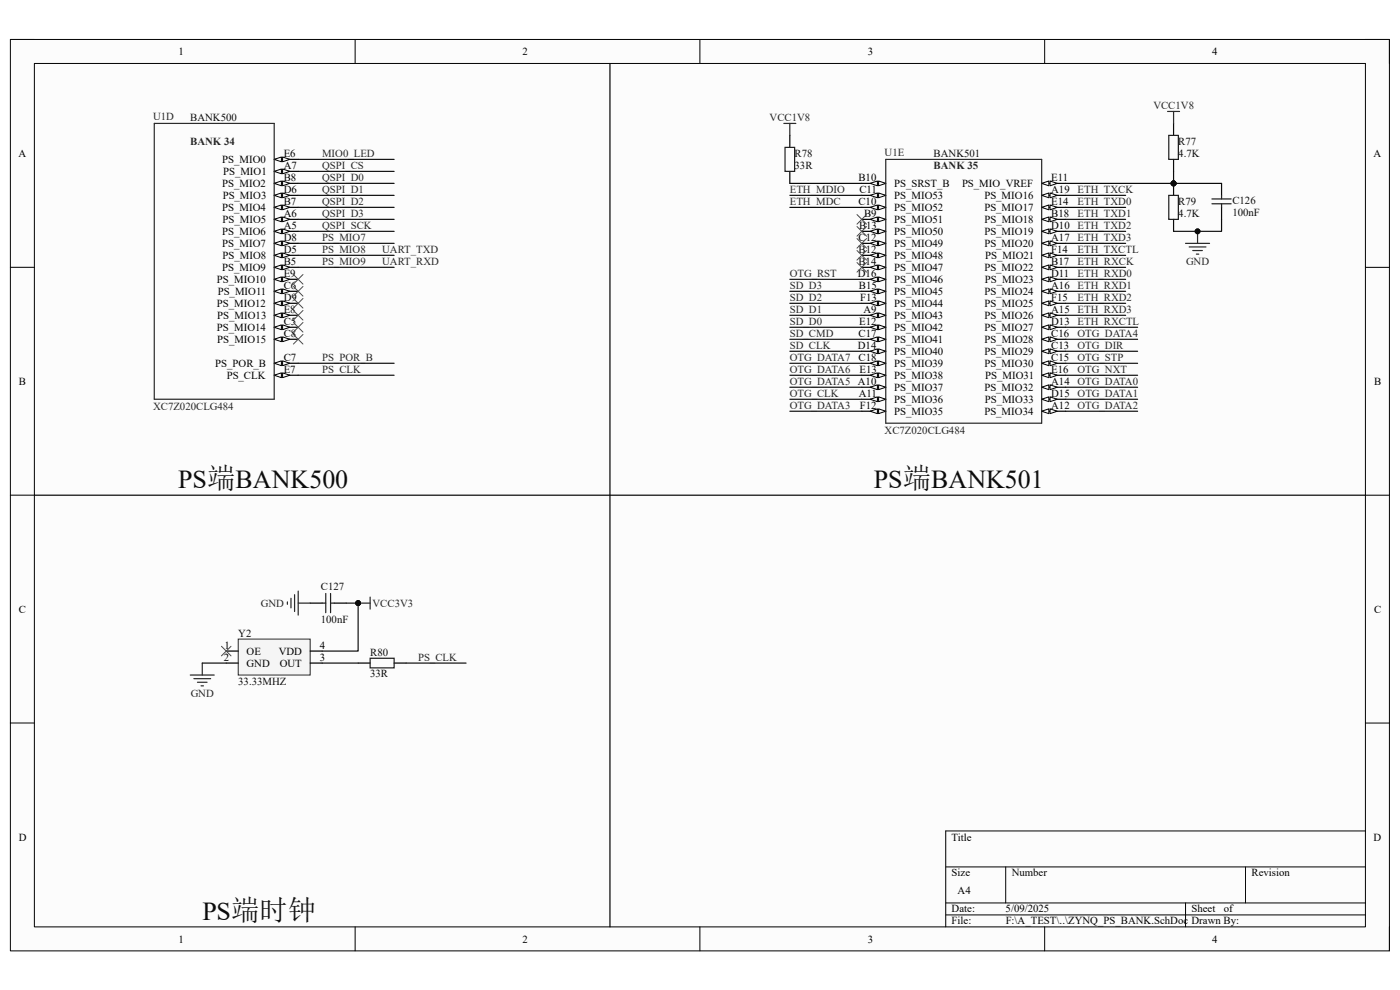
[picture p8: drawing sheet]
<svg xmlns="http://www.w3.org/2000/svg" width="297mm" height="210mm" viewBox="0 0 297 210" stroke-linecap="round" stroke-linejoin="round" font-family="sans-serif">
<path d="M2.2 8.4h292.6v193.3h-292.6z" fill-rule="evenodd" fill="#fcfcfc"/>
<path d="M2.2 8.4h292.6v193.3h-292.6z" fill="none" stroke="#000" stroke-width=".21"/>
<path d="M7.3 13.5h282.4v183.1h-282.4z" fill-rule="evenodd" fill="#fcfcfc"/>
<g fill="none" stroke="#000" stroke-width=".21">
<path d="M2.2 8.4h5.1M7.3 13.5h282.4v183.1h-282.4zM75.3 8.4v5.1M148.5 8.4v5.1M221.6 8.4v5.1M289.7 8.4h5.1v5.1M2.2 56.7h5.1M289.7 56.7h5.1M2.2 105h5.1M289.7 105.1h5.1M2.2 153.4h5.1M289.7 153.4h5.1"/>
<path d="M289.7 176.3h-89.1v20.3M75.3 196.6v5.1M148.5 196.6v5.1M200.6 183.9h89.1M200.6 191.5h89.1M200.6 194.1h89.1M213.4 183.9v7.6M221.6 196.6v5.1M251.5 191.5v5.1M264.2 183.9v7.6M294.8 196.6v5.1"/>
</g>
<path d="M221 38.9h5.1" fill="none" stroke="#000" stroke-width=".25"/>
<path d="M221 38.9l1.5-.5v1z" fill="#fbfbfb"/>
<path d="M221 38.9l1.5-.5v1z" fill="none" stroke="#000" stroke-width=".21"/>
<path d="M222.8 38.4l1.5 .5-1.5 .5z" fill="#fbfbfb"/>
<path d="M222.8 38.4l1.5 .5-1.5 .5z" fill="none" stroke="#000" stroke-width=".21"/>
<path d="M221 41.4h5.1" fill="none" stroke="#000" stroke-width=".25"/>
<path d="M221 41.4l1.5-.5v1.1z" fill="#fbfbfb"/>
<path d="M221 41.4l1.5-.5v1.1z" fill="none" stroke="#000" stroke-width=".21"/>
<path d="M222.8 40.9l1.5 .5-1.5 .6z" fill="#fbfbfb"/>
<path d="M222.8 40.9l1.5 .5-1.5 .6z" fill="none" stroke="#000" stroke-width=".21"/>
<path d="M182.8 87.2h5.1" fill="none" stroke="#000" stroke-width=".25"/>
<path d="M186.4 86.7l1.5 .5-1.5 .5z" fill="#fbfbfb"/>
<path d="M186.4 86.7l1.5 .5-1.5 .5z" fill="none" stroke="#000" stroke-width=".21"/>
<path d="M184.6 87.2l1.5-.5v1z" fill="#fbfbfb"/>
<path d="M184.6 87.2l1.5-.5v1z" fill="none" stroke="#000" stroke-width=".21"/>
<path d="M182.8 84.7h5.1" fill="none" stroke="#000" stroke-width=".25"/>
<path d="M186.4 84.2l1.5 .5-1.5 .5z" fill="#fbfbfb"/>
<path d="M186.4 84.2l1.5 .5-1.5 .5z" fill="none" stroke="#000" stroke-width=".21"/>
<path d="M184.6 84.7l1.5-.5v1z" fill="#fbfbfb"/>
<path d="M184.6 84.7l1.5-.5v1z" fill="none" stroke="#000" stroke-width=".21"/>
<path d="M182.8 82.1h5.1" fill="none" stroke="#000" stroke-width=".25"/>
<path d="M186.4 81.6l1.5 .5-1.5 .6z" fill="#fbfbfb"/>
<path d="M186.4 81.6l1.5 .5-1.5 .6z" fill="none" stroke="#000" stroke-width=".21"/>
<path d="M184.6 82.1l1.5-.5v1.1z" fill="#fbfbfb"/>
<path d="M184.6 82.1l1.5-.5v1.1z" fill="none" stroke="#000" stroke-width=".21"/>
<path d="M182.8 79.6h5.1" fill="none" stroke="#000" stroke-width=".25"/>
<path d="M186.4 79.1l1.5 .5-1.5 .5z" fill="#fbfbfb"/>
<path d="M186.4 79.1l1.5 .5-1.5 .5z" fill="none" stroke="#000" stroke-width=".21"/>
<path d="M184.6 79.6l1.5-.5v1z" fill="#fbfbfb"/>
<path d="M184.6 79.6l1.5-.5v1z" fill="none" stroke="#000" stroke-width=".21"/>
<path d="M182.8 77.1h5.1" fill="none" stroke="#000" stroke-width=".25"/>
<path d="M186.4 76.6l1.5 .5-1.5 .5z" fill="#fbfbfb"/>
<path d="M186.4 76.6l1.5 .5-1.5 .5z" fill="none" stroke="#000" stroke-width=".21"/>
<path d="M184.6 77.1l1.5-.5v1z" fill="#fbfbfb"/>
<path d="M184.6 77.1l1.5-.5v1z" fill="none" stroke="#000" stroke-width=".21"/>
<path d="M182.8 74.5h5.1" fill="none" stroke="#000" stroke-width=".25"/>
<path d="M186.4 74l1.5 .5-1.5 .5z" fill="#fbfbfb"/>
<path d="M186.4 74l1.5 .5-1.5 .5z" fill="none" stroke="#000" stroke-width=".21"/>
<path d="M184.6 74.5l1.5-.5v1z" fill="#fbfbfb"/>
<path d="M184.6 74.5l1.5-.5v1z" fill="none" stroke="#000" stroke-width=".21"/>
<path d="M182.8 72h5.1" fill="none" stroke="#000" stroke-width=".25"/>
<path d="M186.4 71.5l1.5 .5-1.5 .5z" fill="#fbfbfb"/>
<path d="M186.4 71.5l1.5 .5-1.5 .5z" fill="none" stroke="#000" stroke-width=".21"/>
<path d="M184.6 72l1.5-.5v1z" fill="#fbfbfb"/>
<path d="M184.6 72l1.5-.5v1z" fill="none" stroke="#000" stroke-width=".21"/>
<path d="M182.8 69.4h5.1" fill="none" stroke="#000" stroke-width=".25"/>
<path d="M186.4 68.9l1.5 .5-1.5 .5z" fill="#fbfbfb"/>
<path d="M186.4 68.9l1.5 .5-1.5 .5z" fill="none" stroke="#000" stroke-width=".21"/>
<path d="M184.6 69.4l1.5-.5v1z" fill="#fbfbfb"/>
<path d="M184.6 69.4l1.5-.5v1z" fill="none" stroke="#000" stroke-width=".21"/>
<path d="M182.8 66.9h5.1" fill="none" stroke="#000" stroke-width=".25"/>
<path d="M186.4 66.4l1.5 .5-1.5 .5z" fill="#fbfbfb"/>
<path d="M186.4 66.4l1.5 .5-1.5 .5z" fill="none" stroke="#000" stroke-width=".21"/>
<path d="M184.6 66.9l1.5-.5v1z" fill="#fbfbfb"/>
<path d="M184.6 66.9l1.5-.5v1z" fill="none" stroke="#000" stroke-width=".21"/>
<path d="M182.8 64.3h5.1" fill="none" stroke="#000" stroke-width=".25"/>
<path d="M186.4 63.8l1.5 .5-1.5 .6z" fill="#fbfbfb"/>
<path d="M186.4 63.8l1.5 .5-1.5 .6z" fill="none" stroke="#000" stroke-width=".21"/>
<path d="M184.6 64.3l1.5-.5v1.1z" fill="#fbfbfb"/>
<path d="M184.6 64.3l1.5-.5v1.1z" fill="none" stroke="#000" stroke-width=".21"/>
<path d="M182.8 61.8h5.1" fill="none" stroke="#000" stroke-width=".25"/>
<path d="M186.4 61.3l1.5 .5-1.5 .5z" fill="#fbfbfb"/>
<path d="M186.4 61.3l1.5 .5-1.5 .5z" fill="none" stroke="#000" stroke-width=".21"/>
<path d="M184.6 61.8l1.5-.5v1z" fill="#fbfbfb"/>
<path d="M184.6 61.8l1.5-.5v1z" fill="none" stroke="#000" stroke-width=".21"/>
<path d="M182.8 59.3h5.1" fill="none" stroke="#000" stroke-width=".25"/>
<path d="M186.4 58.7l1.5 .6-1.5 .5z" fill="#fbfbfb"/>
<path d="M186.4 58.7l1.5 .6-1.5 .5z" fill="none" stroke="#000" stroke-width=".21"/>
<path d="M184.6 59.3l1.5-.6v1.1z" fill="#fbfbfb"/>
<path d="M184.6 59.3l1.5-.6v1.1z" fill="none" stroke="#000" stroke-width=".21"/>
<path d="M182.8 56.7h5.1" fill="none" stroke="#000" stroke-width=".25"/>
<path d="M186.4 56.2l1.5 .5-1.5 .5z" fill="#fbfbfb"/>
<path d="M186.4 56.2l1.5 .5-1.5 .5z" fill="none" stroke="#000" stroke-width=".21"/>
<path d="M184.6 56.7l1.5-.5v1z" fill="#fbfbfb"/>
<path d="M184.6 56.7l1.5-.5v1z" fill="none" stroke="#000" stroke-width=".21"/>
<path d="M182.8 54.2h5.1" fill="none" stroke="#000" stroke-width=".25"/>
<path d="M186.4 53.7l1.5 .5-1.5 .5z" fill="#fbfbfb"/>
<path d="M186.4 53.7l1.5 .5-1.5 .5z" fill="none" stroke="#000" stroke-width=".21"/>
<path d="M184.6 54.2l1.5-.5v1z" fill="#fbfbfb"/>
<path d="M184.6 54.2l1.5-.5v1z" fill="none" stroke="#000" stroke-width=".21"/>
<path d="M182.8 51.6h5.1" fill="none" stroke="#000" stroke-width=".25"/>
<path d="M186.4 51.1l1.5 .5-1.5 .5z" fill="#fbfbfb"/>
<path d="M186.4 51.1l1.5 .5-1.5 .5z" fill="none" stroke="#000" stroke-width=".21"/>
<path d="M184.6 51.6l1.5-.5v1z" fill="#fbfbfb"/>
<path d="M184.6 51.6l1.5-.5v1z" fill="none" stroke="#000" stroke-width=".21"/>
<path d="M182.8 49.1h5.1" fill="none" stroke="#000" stroke-width=".25"/>
<path d="M186.4 48.6l1.5 .5-1.5 .5z" fill="#fbfbfb"/>
<path d="M186.4 48.6l1.5 .5-1.5 .5z" fill="none" stroke="#000" stroke-width=".21"/>
<path d="M184.6 49.1l1.5-.5v1z" fill="#fbfbfb"/>
<path d="M184.6 49.1l1.5-.5v1z" fill="none" stroke="#000" stroke-width=".21"/>
<path d="M182.8 46.5h5.1" fill="none" stroke="#000" stroke-width=".25"/>
<path d="M186.4 46l1.5 .5-1.5 .5z" fill="#fbfbfb"/>
<path d="M186.4 46l1.5 .5-1.5 .5z" fill="none" stroke="#000" stroke-width=".21"/>
<path d="M184.6 46.5l1.5-.5v1z" fill="#fbfbfb"/>
<path d="M184.6 46.5l1.5-.5v1z" fill="none" stroke="#000" stroke-width=".21"/>
<path d="M182.8 44h5.1" fill="none" stroke="#000" stroke-width=".25"/>
<path d="M186.4 43.5l1.5 .5-1.5 .5z" fill="#fbfbfb"/>
<path d="M186.4 43.5l1.5 .5-1.5 .5z" fill="none" stroke="#000" stroke-width=".21"/>
<path d="M184.6 44l1.5-.5v1z" fill="#fbfbfb"/>
<path d="M184.6 44l1.5-.5v1z" fill="none" stroke="#000" stroke-width=".21"/>
<path d="M182.8 41.4h5.1" fill="none" stroke="#000" stroke-width=".25"/>
<path d="M186.4 40.9l1.5 .5-1.5 .6z" fill="#fbfbfb"/>
<path d="M186.4 40.9l1.5 .5-1.5 .6z" fill="none" stroke="#000" stroke-width=".21"/>
<path d="M184.6 41.4l1.5-.5v1.1z" fill="#fbfbfb"/>
<path d="M184.6 41.4l1.5-.5v1.1z" fill="none" stroke="#000" stroke-width=".21"/>
<path d="M182.8 38.9h5.1" fill="none" stroke="#000" stroke-width=".25"/>
<path d="M186.4 38.4l1.5 .5-1.5 .5z" fill="#fbfbfb"/>
<path d="M186.4 38.4l1.5 .5-1.5 .5z" fill="none" stroke="#000" stroke-width=".21"/>
<path d="M184.6 38.9l1.5-.5v1z" fill="#fbfbfb"/>
<path d="M184.6 38.9l1.5-.5v1z" fill="none" stroke="#000" stroke-width=".21"/>
<path d="M221 44h5.1" fill="none" stroke="#000" stroke-width=".25"/>
<path d="M221 44l1.5-.5v1z" fill="#fbfbfb"/>
<path d="M221 44l1.5-.5v1z" fill="none" stroke="#000" stroke-width=".21"/>
<path d="M222.8 43.5l1.5 .5-1.5 .5z" fill="#fbfbfb"/>
<path d="M222.8 43.5l1.5 .5-1.5 .5z" fill="none" stroke="#000" stroke-width=".21"/>
<path d="M221 46.5h5.1" fill="none" stroke="#000" stroke-width=".25"/>
<path d="M221 46.5l1.5-.5v1z" fill="#fbfbfb"/>
<path d="M221 46.5l1.5-.5v1z" fill="none" stroke="#000" stroke-width=".21"/>
<path d="M222.8 46l1.5 .5-1.5 .5z" fill="#fbfbfb"/>
<path d="M222.8 46l1.5 .5-1.5 .5z" fill="none" stroke="#000" stroke-width=".21"/>
<path d="M221 49.1h5.1" fill="none" stroke="#000" stroke-width=".25"/>
<path d="M221 49.1l1.5-.5v1z" fill="#fbfbfb"/>
<path d="M221 49.1l1.5-.5v1z" fill="none" stroke="#000" stroke-width=".21"/>
<path d="M222.8 48.6l1.5 .5-1.5 .5z" fill="#fbfbfb"/>
<path d="M222.8 48.6l1.5 .5-1.5 .5z" fill="none" stroke="#000" stroke-width=".21"/>
<path d="M221 51.6h5.1" fill="none" stroke="#000" stroke-width=".25"/>
<path d="M221 51.6l1.5-.5v1z" fill="#fbfbfb"/>
<path d="M221 51.6l1.5-.5v1z" fill="none" stroke="#000" stroke-width=".21"/>
<path d="M222.8 51.1l1.5 .5-1.5 .5z" fill="#fbfbfb"/>
<path d="M222.8 51.1l1.5 .5-1.5 .5z" fill="none" stroke="#000" stroke-width=".21"/>
<path d="M221 54.2h5.1" fill="none" stroke="#000" stroke-width=".25"/>
<path d="M221 54.2l1.5-.5v1z" fill="#fbfbfb"/>
<path d="M221 54.2l1.5-.5v1z" fill="none" stroke="#000" stroke-width=".21"/>
<path d="M222.8 53.7l1.5 .5-1.5 .5z" fill="#fbfbfb"/>
<path d="M222.8 53.7l1.5 .5-1.5 .5z" fill="none" stroke="#000" stroke-width=".21"/>
<path d="M221 56.7h5.1" fill="none" stroke="#000" stroke-width=".25"/>
<path d="M221 56.7l1.5-.5v1z" fill="#fbfbfb"/>
<path d="M221 56.7l1.5-.5v1z" fill="none" stroke="#000" stroke-width=".21"/>
<path d="M222.8 56.2l1.5 .5-1.5 .5z" fill="#fbfbfb"/>
<path d="M222.8 56.2l1.5 .5-1.5 .5z" fill="none" stroke="#000" stroke-width=".21"/>
<path d="M221 59.3h5.1" fill="none" stroke="#000" stroke-width=".25"/>
<path d="M221 59.3l1.5-.6v1.1z" fill="#fbfbfb"/>
<path d="M221 59.3l1.5-.6v1.1z" fill="none" stroke="#000" stroke-width=".21"/>
<path d="M222.8 58.7l1.5 .6-1.5 .5z" fill="#fbfbfb"/>
<path d="M222.8 58.7l1.5 .6-1.5 .5z" fill="none" stroke="#000" stroke-width=".21"/>
<path d="M221 61.8h5.1" fill="none" stroke="#000" stroke-width=".25"/>
<path d="M221 61.8l1.5-.5v1z" fill="#fbfbfb"/>
<path d="M221 61.8l1.5-.5v1z" fill="none" stroke="#000" stroke-width=".21"/>
<path d="M222.8 61.3l1.5 .5-1.5 .5z" fill="#fbfbfb"/>
<path d="M222.8 61.3l1.5 .5-1.5 .5z" fill="none" stroke="#000" stroke-width=".21"/>
<path d="M221 64.3h5.1" fill="none" stroke="#000" stroke-width=".25"/>
<path d="M221 64.3l1.5-.5v1.1z" fill="#fbfbfb"/>
<path d="M221 64.3l1.5-.5v1.1z" fill="none" stroke="#000" stroke-width=".21"/>
<path d="M222.8 63.8l1.5 .5-1.5 .6z" fill="#fbfbfb"/>
<path d="M222.8 63.8l1.5 .5-1.5 .6z" fill="none" stroke="#000" stroke-width=".21"/>
<path d="M221 66.9h5.1" fill="none" stroke="#000" stroke-width=".25"/>
<path d="M221 66.9l1.5-.5v1z" fill="#fbfbfb"/>
<path d="M221 66.9l1.5-.5v1z" fill="none" stroke="#000" stroke-width=".21"/>
<path d="M222.8 66.4l1.5 .5-1.5 .5z" fill="#fbfbfb"/>
<path d="M222.8 66.4l1.5 .5-1.5 .5z" fill="none" stroke="#000" stroke-width=".21"/>
<path d="M221 69.4h5.1" fill="none" stroke="#000" stroke-width=".25"/>
<path d="M221 69.4l1.5-.5v1z" fill="#fbfbfb"/>
<path d="M221 69.4l1.5-.5v1z" fill="none" stroke="#000" stroke-width=".21"/>
<path d="M222.8 68.9l1.5 .5-1.5 .5z" fill="#fbfbfb"/>
<path d="M222.8 68.9l1.5 .5-1.5 .5z" fill="none" stroke="#000" stroke-width=".21"/>
<path d="M221 72h5.1" fill="none" stroke="#000" stroke-width=".25"/>
<path d="M221 72l1.5-.5v1z" fill="#fbfbfb"/>
<path d="M221 72l1.5-.5v1z" fill="none" stroke="#000" stroke-width=".21"/>
<path d="M222.8 71.5l1.5 .5-1.5 .5z" fill="#fbfbfb"/>
<path d="M222.8 71.5l1.5 .5-1.5 .5z" fill="none" stroke="#000" stroke-width=".21"/>
<path d="M221 74.5h5.1" fill="none" stroke="#000" stroke-width=".25"/>
<path d="M221 74.5l1.5-.5v1z" fill="#fbfbfb"/>
<path d="M221 74.5l1.5-.5v1z" fill="none" stroke="#000" stroke-width=".21"/>
<path d="M222.8 74l1.5 .5-1.5 .5z" fill="#fbfbfb"/>
<path d="M222.8 74l1.5 .5-1.5 .5z" fill="none" stroke="#000" stroke-width=".21"/>
<path d="M221 77.1h5.1" fill="none" stroke="#000" stroke-width=".25"/>
<path d="M221 77.1l1.5-.5v1z" fill="#fbfbfb"/>
<path d="M221 77.1l1.5-.5v1z" fill="none" stroke="#000" stroke-width=".21"/>
<path d="M222.8 76.6l1.5 .5-1.5 .5z" fill="#fbfbfb"/>
<path d="M222.8 76.6l1.5 .5-1.5 .5z" fill="none" stroke="#000" stroke-width=".21"/>
<path d="M221 79.6h5.1" fill="none" stroke="#000" stroke-width=".25"/>
<path d="M221 79.6l1.5-.5v1z" fill="#fbfbfb"/>
<path d="M221 79.6l1.5-.5v1z" fill="none" stroke="#000" stroke-width=".21"/>
<path d="M222.8 79.1l1.5 .5-1.5 .5z" fill="#fbfbfb"/>
<path d="M222.8 79.1l1.5 .5-1.5 .5z" fill="none" stroke="#000" stroke-width=".21"/>
<path d="M221 82.1h5.1" fill="none" stroke="#000" stroke-width=".25"/>
<path d="M221 82.1l1.5-.5v1.1z" fill="#fbfbfb"/>
<path d="M221 82.1l1.5-.5v1.1z" fill="none" stroke="#000" stroke-width=".21"/>
<path d="M222.8 81.6l1.5 .5-1.5 .6z" fill="#fbfbfb"/>
<path d="M222.8 81.6l1.5 .5-1.5 .6z" fill="none" stroke="#000" stroke-width=".21"/>
<path d="M221 84.7h5.1" fill="none" stroke="#000" stroke-width=".25"/>
<path d="M221 84.7l1.5-.5v1z" fill="#fbfbfb"/>
<path d="M221 84.7l1.5-.5v1z" fill="none" stroke="#000" stroke-width=".21"/>
<path d="M222.8 84.2l1.5 .5-1.5 .5z" fill="#fbfbfb"/>
<path d="M222.8 84.2l1.5 .5-1.5 .5z" fill="none" stroke="#000" stroke-width=".21"/>
<path d="M221 87.2h5.1" fill="none" stroke="#000" stroke-width=".25"/>
<path d="M221 87.2l1.5-.5v1z" fill="#fbfbfb"/>
<path d="M221 87.2l1.5-.5v1z" fill="none" stroke="#000" stroke-width=".21"/>
<path d="M222.8 86.7l1.5 .5-1.5 .5z" fill="#fbfbfb"/>
<path d="M222.8 86.7l1.5 .5-1.5 .5z" fill="none" stroke="#000" stroke-width=".21"/>
<path d="M187.9 33.8h33.1v56h-33.1z" fill="none" stroke="#262626" stroke-width=".25"/>
<path d="M58.2 33.8h5.1" fill="none" stroke="#000" stroke-width=".25"/>
<path d="M58.2 33.8l1.5-.5v1z" fill="#fbfbfb"/>
<path d="M58.2 33.8l1.5-.5v1z" fill="none" stroke="#000" stroke-width=".21"/>
<path d="M60 33.3l1.5 .5-1.5 .5z" fill="#fbfbfb"/>
<path d="M60 33.3l1.5 .5-1.5 .5z" fill="none" stroke="#000" stroke-width=".21"/>
<path d="M58.2 36.4h5.1" fill="none" stroke="#000" stroke-width=".25"/>
<path d="M58.2 36.4l1.5-.6v1.1z" fill="#fbfbfb"/>
<path d="M58.2 36.4l1.5-.6v1.1z" fill="none" stroke="#000" stroke-width=".21"/>
<path d="M60 35.8l1.5 .6-1.5 .5z" fill="#fbfbfb"/>
<path d="M60 35.8l1.5 .6-1.5 .5z" fill="none" stroke="#000" stroke-width=".21"/>
<path d="M58.2 38.9h5.1" fill="none" stroke="#000" stroke-width=".25"/>
<path d="M58.2 38.9l1.5-.5v1z" fill="#fbfbfb"/>
<path d="M58.2 38.9l1.5-.5v1z" fill="none" stroke="#000" stroke-width=".21"/>
<path d="M60 38.4l1.5 .5-1.5 .5z" fill="#fbfbfb"/>
<path d="M60 38.4l1.5 .5-1.5 .5z" fill="none" stroke="#000" stroke-width=".21"/>
<path d="M58.2 41.4h5.1" fill="none" stroke="#000" stroke-width=".25"/>
<path d="M58.2 41.4l1.5-.5v1.1z" fill="#fbfbfb"/>
<path d="M58.2 41.4l1.5-.5v1.1z" fill="none" stroke="#000" stroke-width=".21"/>
<path d="M60 40.9l1.5 .5-1.5 .6z" fill="#fbfbfb"/>
<path d="M60 40.9l1.5 .5-1.5 .6z" fill="none" stroke="#000" stroke-width=".21"/>
<path d="M58.2 44h5.1" fill="none" stroke="#000" stroke-width=".25"/>
<path d="M58.2 44l1.5-.5v1z" fill="#fbfbfb"/>
<path d="M58.2 44l1.5-.5v1z" fill="none" stroke="#000" stroke-width=".21"/>
<path d="M60 43.5l1.5 .5-1.5 .5z" fill="#fbfbfb"/>
<path d="M60 43.5l1.5 .5-1.5 .5z" fill="none" stroke="#000" stroke-width=".21"/>
<path d="M58.2 46.5h5.1" fill="none" stroke="#000" stroke-width=".25"/>
<path d="M58.2 46.5l1.5-.5v1z" fill="#fbfbfb"/>
<path d="M58.2 46.5l1.5-.5v1z" fill="none" stroke="#000" stroke-width=".21"/>
<path d="M60 46l1.5 .5-1.5 .5z" fill="#fbfbfb"/>
<path d="M60 46l1.5 .5-1.5 .5z" fill="none" stroke="#000" stroke-width=".21"/>
<path d="M58.2 49.1h5.1" fill="none" stroke="#000" stroke-width=".25"/>
<path d="M58.2 49.1l1.5-.5v1z" fill="#fbfbfb"/>
<path d="M58.2 49.1l1.5-.5v1z" fill="none" stroke="#000" stroke-width=".21"/>
<path d="M60 48.6l1.5 .5-1.5 .5z" fill="#fbfbfb"/>
<path d="M60 48.6l1.5 .5-1.5 .5z" fill="none" stroke="#000" stroke-width=".21"/>
<path d="M58.2 51.6h5.1" fill="none" stroke="#000" stroke-width=".25"/>
<path d="M58.2 51.6l1.5-.5v1z" fill="#fbfbfb"/>
<path d="M58.2 51.6l1.5-.5v1z" fill="none" stroke="#000" stroke-width=".21"/>
<path d="M60 51.1l1.5 .5-1.5 .5z" fill="#fbfbfb"/>
<path d="M60 51.1l1.5 .5-1.5 .5z" fill="none" stroke="#000" stroke-width=".21"/>
<path d="M58.2 54.2h5.1" fill="none" stroke="#000" stroke-width=".25"/>
<path d="M58.2 54.2l1.5-.5v1z" fill="#fbfbfb"/>
<path d="M58.2 54.2l1.5-.5v1z" fill="none" stroke="#000" stroke-width=".21"/>
<path d="M60 53.7l1.5 .5-1.5 .5z" fill="#fbfbfb"/>
<path d="M60 53.7l1.5 .5-1.5 .5z" fill="none" stroke="#000" stroke-width=".21"/>
<path d="M58.2 56.7h5.1" fill="none" stroke="#000" stroke-width=".25"/>
<path d="M58.2 56.7l1.5-.5v1z" fill="#fbfbfb"/>
<path d="M58.2 56.7l1.5-.5v1z" fill="none" stroke="#000" stroke-width=".21"/>
<path d="M60 56.2l1.5 .5-1.5 .5z" fill="#fbfbfb"/>
<path d="M60 56.2l1.5 .5-1.5 .5z" fill="none" stroke="#000" stroke-width=".21"/>
<path d="M58.2 59.3h5.1" fill="none" stroke="#000" stroke-width=".25"/>
<path d="M58.2 59.3l1.5-.6v1.1z" fill="#fbfbfb"/>
<path d="M58.2 59.3l1.5-.6v1.1z" fill="none" stroke="#000" stroke-width=".21"/>
<path d="M60 58.7l1.5 .6-1.5 .5z" fill="#fbfbfb"/>
<path d="M60 58.7l1.5 .6-1.5 .5z" fill="none" stroke="#000" stroke-width=".21"/>
<path d="M58.2 61.8h5.1" fill="none" stroke="#000" stroke-width=".25"/>
<path d="M58.2 61.8l1.5-.5v1z" fill="#fbfbfb"/>
<path d="M58.2 61.8l1.5-.5v1z" fill="none" stroke="#000" stroke-width=".21"/>
<path d="M60 61.3l1.5 .5-1.5 .5z" fill="#fbfbfb"/>
<path d="M60 61.3l1.5 .5-1.5 .5z" fill="none" stroke="#000" stroke-width=".21"/>
<path d="M58.2 64.3h5.1" fill="none" stroke="#000" stroke-width=".25"/>
<path d="M58.2 64.3l1.5-.5v1z" fill="#fbfbfb"/>
<path d="M58.2 64.3l1.5-.5v1z" fill="none" stroke="#000" stroke-width=".21"/>
<path d="M60 63.8l1.5 .5-1.5 .5z" fill="#fbfbfb"/>
<path d="M60 63.8l1.5 .5-1.5 .5z" fill="none" stroke="#000" stroke-width=".21"/>
<path d="M58.2 66.9h5.1" fill="none" stroke="#000" stroke-width=".25"/>
<path d="M58.2 66.9l1.5-.5v1z" fill="#fbfbfb"/>
<path d="M58.2 66.9l1.5-.5v1z" fill="none" stroke="#000" stroke-width=".21"/>
<path d="M60 66.4l1.5 .5-1.5 .5z" fill="#fbfbfb"/>
<path d="M60 66.4l1.5 .5-1.5 .5z" fill="none" stroke="#000" stroke-width=".21"/>
<path d="M58.2 69.4h5.1" fill="none" stroke="#000" stroke-width=".25"/>
<path d="M58.2 69.4l1.5-.5v1z" fill="#fbfbfb"/>
<path d="M58.2 69.4l1.5-.5v1z" fill="none" stroke="#000" stroke-width=".21"/>
<path d="M60 68.9l1.5 .5-1.5 .5z" fill="#fbfbfb"/>
<path d="M60 68.9l1.5 .5-1.5 .5z" fill="none" stroke="#000" stroke-width=".21"/>
<path d="M58.2 72h5.1" fill="none" stroke="#000" stroke-width=".25"/>
<path d="M58.2 72l1.5-.5v1z" fill="#fbfbfb"/>
<path d="M58.2 72l1.5-.5v1z" fill="none" stroke="#000" stroke-width=".21"/>
<path d="M60 71.5l1.5 .5-1.5 .5z" fill="#fbfbfb"/>
<path d="M60 71.5l1.5 .5-1.5 .5z" fill="none" stroke="#000" stroke-width=".21"/>
<path d="M58.2 77.1h5.1" fill="none" stroke="#000" stroke-width=".25"/>
<path d="M58.2 77.1l1.5-.5v1z" fill="#fbfbfb"/>
<path d="M58.2 77.1l1.5-.5v1z" fill="none" stroke="#000" stroke-width=".21"/>
<path d="M60 76.6l1.5 .5-1.5 .5z" fill="#fbfbfb"/>
<path d="M60 76.6l1.5 .5-1.5 .5z" fill="none" stroke="#000" stroke-width=".21"/>
<path d="M58.2 79.6h5.1" fill="none" stroke="#000" stroke-width=".25"/>
<path d="M58.2 79.6l1.5-.5v1z" fill="#fbfbfb"/>
<path d="M58.2 79.6l1.5-.5v1z" fill="none" stroke="#000" stroke-width=".21"/>
<path d="M60 79.1l1.5 .5-1.5 .5z" fill="#fbfbfb"/>
<path d="M60 79.1l1.5 .5-1.5 .5z" fill="none" stroke="#000" stroke-width=".21"/>
<path d="M32.7 26.2h25.5v58.5h-25.5z" fill="none" stroke="#262626" stroke-width=".25"/>
<path d="M50.5 135.6h15.3v7.6h-15.3z" fill-rule="evenodd" fill="#f5f5f5"/>
<path d="M50.5 135.6h15.3v7.6h-15.3z" fill="none" stroke="#262626" stroke-width=".21"/>
<path d="M48 138.1h2.5M65.8 138.1h2.5M48 140.7h2.5M65.8 140.7h2.5" fill="none" stroke="#000" stroke-width=".25"/>
<path d="M76 127.9h2.5M78.5 126.7v2.5" fill="none" stroke="#262626" stroke-width=".25"/>
<circle cx="76" cy="127.9" r=".51" fill="#0e0e0e"/>
<circle cx="76" cy="127.9" r=".51" fill="none" stroke="#0e0e0e" stroke-width=".21"/>
<path d="M167.6 28.7v2.6M167.6 36.4v2.5M249 26.2v2.5M249 33.8v2.6M65.8 127.9h2.5M70.9 127.9h2.5M76 140.7h2.5M83.6 140.7h2.6" fill="none" stroke="#000" stroke-width=".25"/>
<path d="M166.5 31.3h2.1v5.1h-2.1zM248 28.7h2v5.1h-2zM68.3 127.9h.8M69.1 125.9v4.1M70.1 125.9v4.1M70.1 127.9h.8M78.5 139.6h5.1v2.1h-5.1z" fill="none" stroke="#1c1c1c" stroke-width=".25"/>
<path d="M166.3 26.2h2.5M167.6 26.2v2.5M61 127.7v.5M61.7 126.9v2.1M62.5 126.2v3.5M63.3 125.4v5.1M63.3 127.9h2.5M40.4 143.2h5.1M41.1 144h3.6M41.9 144.7h2M42.7 145.5h.5M42.9 140.7v2.5" fill="none" stroke="#262626" stroke-width=".25"/>
<circle cx="249" cy="38.9" r=".51" fill="#0e0e0e"/>
<circle cx="249" cy="38.9" r=".51" fill="none" stroke="#0e0e0e" stroke-width=".21"/>
<path d="M249 38.9v2.5" fill="none" stroke="#000" stroke-width=".25"/>
<circle cx="249" cy="38.9" r=".51" fill="#0e0e0e"/>
<circle cx="249" cy="38.9" r=".51" fill="none" stroke="#0e0e0e" stroke-width=".21"/>
<path d="M259.2 38.9v2.5M249 46.5v2.6M259.2 44v2.5" fill="none" stroke="#000" stroke-width=".25"/>
<path d="M248 41.4h2v5.1h-2zM257.1 42.2h4.1M257.1 43.2h4.1M259.2 41.4v.8M259.2 43.2v.8" fill="none" stroke="#1c1c1c" stroke-width=".25"/>
<path d="M247.7 23.6h2.5M249 23.6v2.6M251.5 51.6h5.1M252.3 52.4h3.5M253 53.1h2.1M253.8 53.9h.5M254.1 49.1v2.5" fill="none" stroke="#262626" stroke-width=".25"/>
<circle cx="254.1" cy="49.1" r=".51" fill="#0e0e0e"/>
<circle cx="254.1" cy="49.1" r=".51" fill="none" stroke="#0e0e0e" stroke-width=".21"/>
<path d="M129.4 13.5v183.1M7.3 105.1h282.4" fill="none" stroke="#000" stroke-width=".25"/>
<g fill="none" stroke="#0e0e0e" stroke-width=".25">
<path d="M63.3 33.8h20.3M63.3 36.4h20.3M63.3 38.9h20.3M167.6 38.9h15.2M226.1 38.9h22.9M63.3 41.4h20.3M63.3 46.5h20.3M63.3 49.1h20.3M63.3 51.6h20.3M63.3 44h20.3M63.3 54.2h20.3M63.3 56.7h20.3"/>
<path d="M167.6 41.4h15.2M167.6 44h15.2M226.1 41.4h12.7M226.1 44h12.7M226.1 46.5h12.7M226.1 49.1h12.7M226.1 51.6h12.7M226.1 54.2h12.7M226.1 56.7h12.7M226.1 59.3h12.7M63.3 77.1h20.3M63.3 79.6h20.3"/>
<path d="M167.6 77.1h15.2M167.6 79.6h15.2M226.1 61.8h12.7M226.1 64.3h12.7M226.1 66.9h12.7M226.1 69.4h15.2M226.1 72h15.2M226.1 74.5h15.2M226.1 77.1h15.2M226.1 79.6h15.2M167.6 82.1h15.2M167.6 84.7h15.2"/>
<path d="M167.6 87.2h15.2M226.1 82.1h15.2M226.1 84.7h15.2M226.1 87.2h15.2M42.9 140.7h5.1"/>
</g>
<circle cx="249" cy="38.9" r=".51" fill="#0e0e0e"/>
<circle cx="249" cy="38.9" r=".51" fill="none" stroke="#0e0e0e" stroke-width=".21"/>
<path d="M249 36.4v2.5" fill="none" stroke="#0e0e0e" stroke-width=".25"/>
<circle cx="249" cy="38.9" r=".51" fill="#0e0e0e"/>
<circle cx="249" cy="38.9" r=".51" fill="none" stroke="#0e0e0e" stroke-width=".21"/>
<path d="M249 38.9h10.2" fill="none" stroke="#0e0e0e" stroke-width=".25"/>
<circle cx="249" cy="38.9" r=".51" fill="#0e0e0e"/>
<circle cx="249" cy="38.9" r=".51" fill="none" stroke="#0e0e0e" stroke-width=".21"/>
<path d="M259.2 46.5v2.6h-10.2" fill="none" stroke="#0e0e0e" stroke-width=".25"/>
<circle cx="254.1" cy="49.1" r=".51" fill="#0e0e0e"/>
<circle cx="254.1" cy="49.1" r=".51" fill="none" stroke="#0e0e0e" stroke-width=".21"/>
<path d="M73.4 127.9h2.6M68.3 140.7h7.7M86.2 140.7h12.7" fill="none" stroke="#0e0e0e" stroke-width=".25"/>
<path d="M47 137.1l2 2M49 137.1l-2 2" fill="none" stroke="#4c4c4c" stroke-width=".21"/>
<circle cx="76" cy="127.9" r=".51" fill="#0e0e0e"/>
<circle cx="76" cy="127.9" r=".51" fill="none" stroke="#0e0e0e" stroke-width=".21"/>
<path d="M76 127.9v10.2h-7.7" fill="none" stroke="#0e0e0e" stroke-width=".25"/>
<circle cx="76" cy="127.9" r=".51" fill="#0e0e0e"/>
<circle cx="76" cy="127.9" r=".51" fill="none" stroke="#0e0e0e" stroke-width=".21"/>
<g fill="none" stroke="#4c4c4c" stroke-width=".21">
<path d="M62.2 58.2l2.1 2.1M64.3 58.2l-2.1 2.1M181.8 45.5l2 2.1M181.8 48.1l2 2M181.8 50.6l2 2M181.8 53.1l2 2.1M181.8 55.7l2 2M183.8 45.5l-2 2.1M183.8 48.1l-2 2M183.8 50.6l-2 2M183.8 53.1l-2 2.1M183.8 55.7l-2 2"/>
<path d="M62.2 60.8l2.1 2M62.2 63.3l2.1 2.1M62.2 65.9l2.1 2M62.2 68.4l2.1 2M62.2 71l2.1 2M64.3 60.8l-2.1 2M64.3 63.3l-2.1 2.1M64.3 65.9l-2.1 2M64.3 68.4l-2.1 2M64.3 71l-2.1 2"/>
</g>
<path d="M167.6 59.3h15.2M167.6 74.5h15.2M167.6 61.8h15.2M167.6 64.3h15.2M167.6 66.9h15.2M167.6 69.4h15.2M167.6 72h15.2" fill="none" stroke="#0e0e0e" stroke-width=".25"/>
<g font-size="5.5" fill="#0e0e0e">
<text x="37.8" y="103.6">PS端BANK500</text>
<text x="185.4" y="103.6">PS端BANK501</text>
<text x="42.9" y="195.2">PS端时钟</text>
</g>
<g font-size="2.3">
<text x="37.9" y="11.7">1</text>
<text x="110.9" y="11.7">2</text>
<text x="184.1" y="11.7">3</text>
<text x="257.1" y="11.7">4</text>
<text x="3.9" y="33.3">A</text>
<text x="47.2" y="34.6">PS_MIO0</text>
<text x="60.2" y="33.3">E6</text>
<text x="60.2" y="35.9">A7</text>
<text x="291.4" y="33.3">A</text>
<text x="47.2" y="39.7">PS_MIO2</text>
<text x="47.3" y="37.1">PS_MIO1</text>
<text x="60.2" y="38.4">B8</text>
<text x="60.2" y="40.9">D6</text>
<text x="182.1" y="38.4">B10</text>
<text x="182.3" y="40.9">C11</text>
<text x="189.7" y="39.7">PS_SRST_B</text>
<text x="204.1" y="39.7">PS_MIO_VREF</text>
<text x="223" y="38.4">E11</text>
<text x="223" y="40.9">A19</text>
<text x="47.2" y="44.7">PS_MIO4</text>
<text x="47.2" y="47.3">PS_MIO5</text>
<text x="47.2" y="42.2">PS_MIO3</text>
<text x="60.2" y="43.5">B7</text>
<text x="60.2" y="46">A6</text>
<text x="182.1" y="43.5">C10</text>
<text x="183.3" y="46">B9</text>
<text x="189.7" y="47.3">PS_MIO51</text>
<text x="189.7" y="44.7">PS_MIO52</text>
<text x="189.7" y="42.2">PS_MIO53</text>
<text x="208.8" y="42.2">PS_MIO16</text>
<text x="208.8" y="44.7">PS_MIO17</text>
<text x="208.9" y="47.3">PS_MIO18</text>
<text x="223" y="43.5">E14</text>
<text x="223" y="46">B18</text>
<text x="47.2" y="49.8">PS_MIO6</text>
<text x="47.2" y="52.4">PS_MIO7</text>
<text x="60.2" y="48.6">A5</text>
<text x="60.2" y="51.1">D8</text>
<text x="60.2" y="53.6">D5</text>
<text x="182.2" y="53.6">B12</text>
<text x="182.2" y="51.1">C12</text>
<text x="182.2" y="48.6">B13</text>
<text x="189.7" y="52.4">PS_MIO49</text>
<text x="189.7" y="49.8">PS_MIO50</text>
<text x="208.8" y="49.8">PS_MIO19</text>
<text x="208.8" y="52.4">PS_MIO20</text>
<text x="223" y="48.6">D10</text>
<text x="223" y="51.1">A17</text>
<text x="223" y="53.6">F14</text>
<text x="46" y="60">PS_MIO10</text>
<text x="47.2" y="57.4">PS_MIO9</text>
<text x="47.2" y="54.9">PS_MIO8</text>
<text x="60.2" y="56.2">B5</text>
<text x="60.2" y="58.7">E9</text>
<text x="182" y="58.7">D16</text>
<text x="182.1" y="56.2">B14</text>
<text x="189.7" y="60">PS_MIO46</text>
<text x="189.7" y="57.4">PS_MIO47</text>
<text x="189.7" y="54.9">PS_MIO48</text>
<text x="208.8" y="57.4">PS_MIO22</text>
<text x="208.9" y="60">PS_MIO23</text>
<text x="209" y="54.9">PS_MIO21</text>
<text x="223" y="56.2">B17</text>
<text x="223" y="58.7">D11</text>
<text x="46" y="65.1">PS_MIO12</text>
<text x="46.2" y="62.6">PS_MIO11</text>
<text x="60.2" y="61.3">C6</text>
<text x="60.2" y="63.8">D9</text>
<text x="182.2" y="61.3">B15</text>
<text x="182.5" y="63.8">F13</text>
<text x="189.7" y="65.1">PS_MIO44</text>
<text x="189.7" y="62.6">PS_MIO45</text>
<text x="208.8" y="62.6">PS_MIO24</text>
<text x="208.9" y="65.1">PS_MIO25</text>
<text x="223" y="61.3">A16</text>
<text x="223" y="63.8">F15</text>
<text x="46" y="70.2">PS_MIO14</text>
<text x="46.1" y="67.6">PS_MIO13</text>
<text x="60.2" y="66.4">E8</text>
<text x="60.2" y="68.9">C5</text>
<text x="60.2" y="71.5">C8</text>
<text x="182.2" y="71.5">C17</text>
<text x="182.3" y="68.9">E12</text>
<text x="183.2" y="66.4">A9</text>
<text x="189.7" y="70.2">PS_MIO42</text>
<text x="189.7" y="67.6">PS_MIO43</text>
<text x="208.8" y="67.6">PS_MIO26</text>
<text x="208.8" y="70.2">PS_MIO27</text>
<text x="223" y="66.4">A15</text>
<text x="223" y="68.9">D13</text>
<text x="223" y="71.5">C16</text>
<text x="45.7" y="77.8">PS_POR_B</text>
<text x="46.1" y="72.7">PS_MIO15</text>
<text x="60.2" y="76.5">C7</text>
<text x="182" y="74">D14</text>
<text x="182.2" y="76.5">C18</text>
<text x="189.7" y="77.8">PS_MIO39</text>
<text x="189.7" y="75.3">PS_MIO40</text>
<text x="189.7" y="72.7">PS_MIO41</text>
<text x="208.8" y="75.3">PS_MIO29</text>
<text x="208.8" y="77.8">PS_MIO30</text>
<text x="208.9" y="72.7">PS_MIO28</text>
<text x="223" y="74">C13</text>
<text x="223" y="76.5">C15</text>
<text x="4" y="81.6">B</text>
<text x="48.1" y="80.3">PS_CLK</text>
<text x="60.2" y="79.1">E7</text>
<text x="182.4" y="79.1">E13</text>
<text x="189.7" y="82.9">PS_MIO37</text>
<text x="189.7" y="80.3">PS_MIO38</text>
<text x="208.8" y="82.9">PS_MIO32</text>
<text x="209" y="80.3">PS_MIO31</text>
<text x="223" y="79.1">E16</text>
<text x="223" y="81.6">A14</text>
<text x="291.5" y="81.6">B</text>
<text x="182.2" y="84.2">A11</text>
<text x="182.4" y="86.7">F12</text>
<text x="189.7" y="88">PS_MIO35</text>
<text x="189.7" y="85.4">PS_MIO36</text>
<text x="208.8" y="88">PS_MIO34</text>
<text x="208.9" y="85.4">PS_MIO33</text>
<text x="223" y="84.2">D15</text>
<text x="223" y="86.7">A12</text>
<text x="4" y="130">C</text>
<text x="291.5" y="130">C</text>
<text x="47.6" y="137.6">1</text>
<text x="67.8" y="137.6">4</text>
<text x="47.5" y="140.1">2</text>
<text x="52.3" y="138.9">OE</text>
<text x="52.3" y="141.4">GND</text>
<text x="59.1" y="138.9">VDD</text>
<text x="59.4" y="141.4">OUT</text>
<text x="67.8" y="140.1">3</text>
<text x="4" y="178.3">D</text>
<text x="201.9" y="178.3">Title</text>
<text x="291.4" y="178.3">D</text>
<text x="201.9" y="185.9">Size</text>
<text x="214.6" y="185.9">Number</text>
<text x="265.5" y="185.9">Revision</text>
<text x="203.2" y="189.7">A4</text>
<text x="201.9" y="193.5">Date:</text>
<text x="201.9" y="196.1">File:</text>
<text x="213.3" y="193.5">5/09/2025</text>
<text x="213.4" y="196.1">F:\A_TEST\..\ZYNQ_PS_BANK.SchDoc Drawn By:</text>
<text x="252.8" y="193.5">Sheet</text>
<text x="259.6" y="193.5">of</text>
<text x="37.9" y="199.9">1</text>
<text x="110.9" y="199.9">2</text>
<text x="184.1" y="199.9">3</text>
<text x="257.1" y="199.9">4</text>
</g>
<g font-size="2.3" fill="#262626">
<text x="244.7" y="23.1">VCC1V8</text>
<text x="32.5" y="25.4">U1D</text>
<text x="163.3" y="25.7">VCC1V8</text>
<text x="40.3" y="30.7">BANK 34</text>
<text x="68.3" y="33.3">MIO0_LED</text>
<text x="68.3" y="35.9">QSPI_CS</text>
<text x="187.7" y="33">U1E</text>
<text x="198.1" y="35.9">BANK 35</text>
<text x="68.3" y="38.4">QSPI_D0</text>
<text x="68.3" y="40.9">QSPI_D1</text>
<text x="167.6" y="40.9">ETH_MDIO</text>
<text x="228.6" y="40.9">ETH_TXCK</text>
<text x="68.3" y="43.5">QSPI_D2</text>
<text x="68.3" y="46">QSPI_D3</text>
<text x="167.6" y="43.5">ETH_MDC</text>
<text x="228.6" y="46">ETH_TXD1</text>
<text x="228.6" y="43.5">ETH_TXD0</text>
<text x="68.3" y="48.6">QSPI_SCK</text>
<text x="68.3" y="51.1">PS_MIO7</text>
<text x="68.3" y="53.6">PS_MIO8</text>
<text x="81.1" y="53.6">UART_TXD</text>
<text x="228.6" y="48.6">ETH_TXD2</text>
<text x="228.6" y="51.1">ETH_TXD3</text>
<text x="228.6" y="53.6">ETH_TXCTL</text>
<text x="68.3" y="56.2">PS_MIO9</text>
<text x="81.1" y="56.2">UART_RXD</text>
<text x="167.6" y="58.7">OTG_RST</text>
<text x="228.6" y="56.2">ETH_RXCK</text>
<text x="228.6" y="58.7">ETH_RXD0</text>
<text x="251.6" y="56.2">GND</text>
<text x="167.6" y="61.3">SD_D3</text>
<text x="167.6" y="63.8">SD_D2</text>
<text x="228.6" y="61.3">ETH_RXD1</text>
<text x="228.6" y="63.8">ETH_RXD2</text>
<text x="167.6" y="66.4">SD_D1</text>
<text x="167.6" y="68.9">SD_D0</text>
<text x="167.6" y="71.5">SD_CMD</text>
<text x="228.6" y="66.4">ETH_RXD3</text>
<text x="228.6" y="68.9">ETH_RXCTL</text>
<text x="228.6" y="71.5">OTG_DATA4</text>
<text x="68.3" y="76.5">PS_POR_B</text>
<text x="167.6" y="76.5">OTG_DATA7</text>
<text x="167.6" y="74">SD_CLK</text>
<text x="228.6" y="74">OTG_DIR</text>
<text x="228.6" y="76.5">OTG_STP</text>
<text x="68.3" y="79.1">PS_CLK</text>
<text x="167.6" y="79.1">OTG_DATA6</text>
<text x="167.6" y="81.6">OTG_DATA5 A10</text>
<text x="228.6" y="79.1">OTG_NXT</text>
<text x="228.6" y="81.6">OTG_DATA0</text>
<text x="32.5" y="87">XC7Z020CLG484</text>
<text x="167.6" y="84.2">OTG_CLK</text>
<text x="167.6" y="86.7">OTG_DATA3</text>
<text x="228.6" y="84.2">OTG_DATA1</text>
<text x="228.6" y="86.7">OTG_DATA2</text>
<text x="187.7" y="92.1">XC7Z020CLG484</text>
<text x="55.3" y="128.7">GND</text>
<text x="79" y="128.7">VCC3V3</text>
<text x="88.7" y="140.1">PS_CLK</text>
<text x="40.5" y="147.8">GND</text>
</g>
<g font-size="2.3" fill="#0e0e0e">
<text x="40.3" y="25.7">BANK500</text>
<text x="168.6" y="35.9">33R</text>
<text x="168.6" y="33.3">R78</text>
<text x="198.1" y="33.3">BANK501</text>
<text x="250" y="33.3">4.7K</text>
<text x="250" y="30.7">R77</text>
<text x="250" y="46">4.7K</text>
<text x="250" y="43.5">R79</text>
<text x="261.5" y="45.8">100nF</text>
<text x="261.5" y="43.2">C126</text>
<text x="68.1" y="125.1">C127</text>
<text x="50.5" y="135">Y2</text>
<text x="68.1" y="132.2">100nF</text>
<text x="78.5" y="143.7">33R</text>
<text x="78.5" y="139.1">R80</text>
<text x="50.5" y="145.2">33.33MHZ</text>
</g>
</svg>
